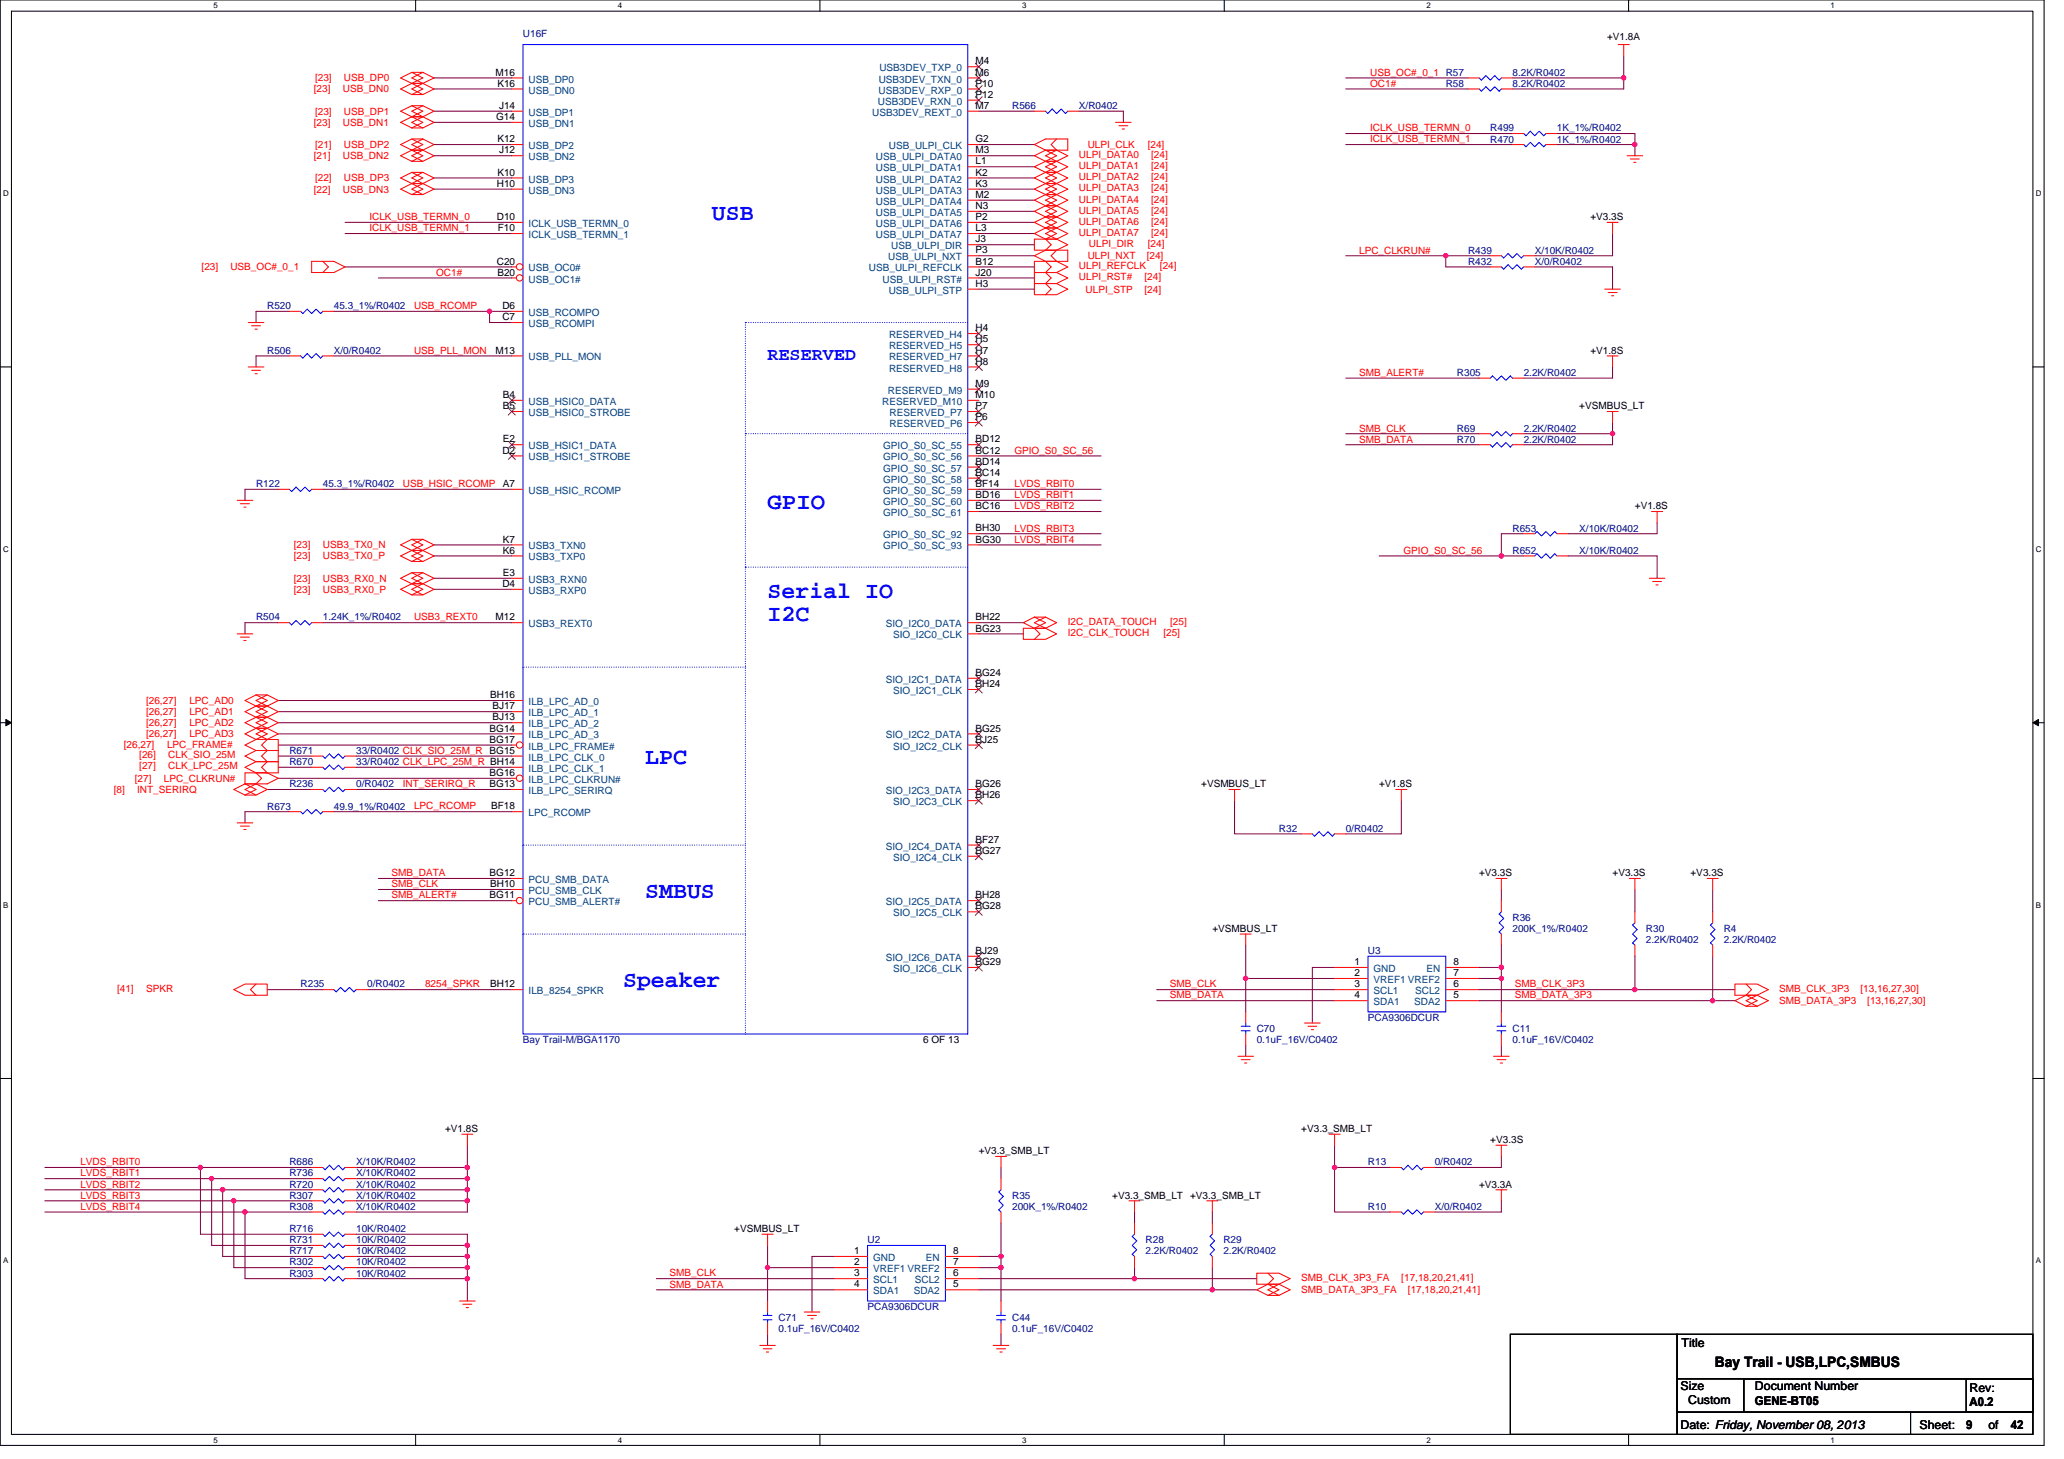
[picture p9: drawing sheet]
<svg xmlns="http://www.w3.org/2000/svg" width="297mm" height="210mm" viewBox="0 0 297 210" stroke-linecap="round" stroke-linejoin="round" font-family="sans-serif">
<path d="M0 0h294.2v208h-294.2zM1.6 1.6h291v204.8h-291z" fill="none" stroke="#000" stroke-width=".15"/>
<g fill="#fff">
<path d="M30.7 .2h.6v1.2h-.6z"/>
<path d="M30.7 206.6h.6v1.3h-.6z"/>
</g>
<path d="M59.8 0v1.6M59.8 206.4v1.6" fill="none" stroke="#000" stroke-width=".15"/>
<g fill="#fff">
<path d="M88.9 .2h.6v1.2h-.6z"/>
<path d="M88.9 206.6h.6v1.3h-.6z"/>
</g>
<path d="M118 0v1.6M118 206.4v1.6" fill="none" stroke="#000" stroke-width=".15"/>
<g fill="#fff">
<path d="M147.1 .2h.6v1.2h-.6z"/>
<path d="M147.1 206.6h.6v1.3h-.6z"/>
</g>
<path d="M176.2 0v1.6M176.2 206.4v1.6" fill="none" stroke="#000" stroke-width=".15"/>
<g fill="#fff">
<path d="M205.3 .2h.6v1.2h-.6z"/>
<path d="M205.3 206.6h.6v1.3h-.6z"/>
</g>
<path d="M234.4 0v1.6M234.4 206.4v1.6" fill="none" stroke="#000" stroke-width=".15"/>
<g fill="#fff">
<path d="M263.5 .2h.6v1.2h-.6z"/>
<path d="M263.5 206.6h.6v1.3h-.6z"/>
<path d="M.4 27.2h.8v1.3h-.8z"/>
<path d="M293 27.2h.8v1.3h-.8z"/>
<path d="M.4 78.4h.8v1.3h-.8z"/>
<path d="M293 78.4h.8v1.3h-.8z"/>
</g>
<path d="M0 52.8h1.6M292.6 52.8h1.6" fill="none" stroke="#000" stroke-width=".15"/>
<g fill="#fff">
<path d="M.4 129.6h.8v1.3h-.8z"/>
<path d="M293 129.6h.7v1.3h-.7z"/>
</g>
<path d="M0 104h1.6M292.6 104h1.6" fill="none" stroke="#000" stroke-width=".15"/>
<path d="M.8 103.5l.8 .5-.8 .5zM292.6 104l.8-.5v1z" fill="#000" stroke="#000" stroke-width=".14"/>
<g fill="#fff">
<path d="M.4 180.8h.8v1.3h-.8z"/>
<path d="M293 180.8h.7v1.3h-.7z"/>
</g>
<path d="M0 155.2h1.6M292.6 155.2h1.6M217.4 192h24v14.4h-24zM241.4 198.4h9.5v4.8h-9.5zM241.4 192h51.2v6.4h-51.2zM250.9 198.4h41.7v4.8h-41.7zM283 198.4h9.6v4.8h-9.6zM241.4 203.2h33.6v3.2h-33.6zM275 203.2h17.6v3.2h-17.6z" fill="none" stroke="#000" stroke-width=".15"/>
<g fill="none" stroke="#800040" stroke-width=".15">
<path d="M62.5 11.2h11.2M62.5 12.8h11.2M62.5 17.6h11.2M62.5 16h11.2M140.9 16h8M155.3 16h6.4v1.6M193.7 12.8h17.6M193.7 19.2h24M193.7 11.2h17.6M217.7 11.2h16M224.1 19.2h11.2v1.6M233.7 8v3.2"/>
<path d="M233.7 11.2v1.6h-16M49.7 38.4h24M49.7 32h24M49.7 33.6h24M62.5 27.2h11.2M62.5 25.6h11.2M62.5 22.4h11.2M62.5 20.8h11.2M140.9 20.8h8M140.9 22.4h8M140.9 24h8M140.9 25.6h8"/>
<path d="M140.9 27.2h8M140.9 28.8h8M140.9 30.4h8M140.9 32h8M140.9 33.6h8M140.9 35.2h8M140.9 36.8h8M140.9 38.4h8M193.7 20.8h24M193.7 36.8h14.4M208.1 36.8h6.4M208.1 36.8v1.6h6.4"/>
<path d="M220.9 38.4h11.2v3.2M224.1 20.8h11.2M232.1 33.6v3.2h-11.2M235.3 20.8v1.6M41.7 44.8h-4.9v1.6M41.7 51.2h-4.9v1.6M48 51.2h25.7M48 44.8h22.5M54.5 40h19.2M70.5 44.8h3.2M70.5 44.8v1.6h3.2M140.9 40h8"/>
<path d="M140.9 41.6h8M193.7 54.4h19.2M232.1 52.8v1.6h-12.8M40 70.4h-4.7v1.6M46.5 70.4h27.2M62.5 78.4h11.2M140.9 65.6h17.6M140.9 70.4h17.6M140.9 72h17.6M140.9 73.6h17.6M140.9 76.8h17.6M140.9 78.4h17.6"/>
<path d="M193.7 64h19.2M193.7 62.4h19.2M219.3 62.4h12.8M219.3 76.8h-3.2v3.2M232.1 62.4v1.6h-12.8M232.1 60.8v1.6M238.5 75.2v1.6h-12.8M40 89.6h-4.7v1.6M46.5 89.6h27.2M62.5 83.2h11.2M62.5 84.8h11.2M62.5 80h11.2"/>
<path d="M140.9 89.6h6.4M140.9 91.2h6.4M198.5 80h17.6M216.1 80h3.2M225.7 80h12.8v3.2M38.5 113.6h6.3M40 104h33.7M40 105.6h33.7M40 100.8h33.7M40 102.4h33.7M40 107.2h33.7M40 110.4h4.8"/>
<path d="M40 108.8h4.8M40 112h33.7M41.7 116.8h-6.4v1.6M48 116.8h25.7M51.3 113.6h22.4M51.3 108.8h22.4M51.3 110.4h22.4M177.7 115.2v4.8h9.6M201.7 115.2v4.8h-8M54.5 128h19.2M54.5 126.4h19.2M54.5 129.6h19.2"/>
<path d="M179.3 136v4.8M192.1 139.2h-3.2v8M212.9 139.2h3.2M216.1 139.2v1.6M216.1 128v1.6M216.1 136v3.2M235.3 128v3.2M235.3 137.6v4.8M246.5 128v3.2M246.5 137.6v6.4M38.5 142.4h8M52.8 142.4h20.9"/>
<path d="M166.5 144h25.6M166.5 142.4h25.6M179.3 140.8h12.8M179.3 140.8v4.8M179.3 150.4v1.6M212.9 142.4h22.4M212.9 144h33.6M212.9 140.8h3.2M216.1 140.8v4.8M216.1 150.4v1.6M235.3 142.4h14.4M246.5 144h3.2"/>
<path d="M6.5 171.2h25.5v9.6h12.8M6.5 174.4h28.8v9.6h9.5M6.5 172.8h27.2v9.6h11.1M6.5 168h22.3v9.6h16M6.5 169.6h24M28.8 168h16M30.5 169.6v9.6h14.3M30.5 169.6h14.3M32 171.2h12.8M33.7 172.8h11.1M35.3 174.4h9.5M51.3 168h16"/>
<path d="M51.3 169.6h16M51.3 171.2h16M51.3 172.8h16M51.3 177.6h16v1.6M51.3 179.2h16M67.3 172.8v1.6h-16M67.3 168v4.8M67.3 164.8v3.2M67.3 179.2v1.6M110.5 179.2v3.2M144.1 176v4.8M144.1 168v1.6"/>
<path d="M163.3 174.4v1.6M174.5 174.4v1.6M192.1 168v6.4h8M192.1 164.8v3.2M192.1 168h8M216.1 166.4v1.6h-9.6M216.1 172.8v1.6h-9.6M51.3 180.8h16M51.3 182.4h16M51.3 184h16M67.3 184v3.2M67.3 182.4v1.6"/>
<path d="M67.3 180.8v1.6M94.5 185.6h25.6M94.5 184h25.6M110.5 182.4v4.8M110.5 192v1.6M110.5 182.4h9.6M120.1 180.8h-3.2v8M140.9 180.8h3.2M140.9 182.4h3.2M140.9 185.6h33.6M140.9 184h22.4M144.1 180.8v1.6"/>
<path d="M144.1 182.4v4.8M144.1 192v1.6M163.3 184h17.6M163.3 182.4v1.6M174.5 185.6h6.4M174.5 182.4v3.2"/>
</g>
<g fill="#f0f" stroke="#f0f" stroke-width=".15">
<circle cx="70.4" cy="44.8" r=".31"/>
<circle cx="216.1" cy="80" r=".32"/>
<circle cx="233.7" cy="11.2" r=".32"/>
<circle cx="235.3" cy="20.8" r=".31"/>
<circle cx="208.1" cy="36.8" r=".31"/>
<circle cx="246.5" cy="144" r=".32"/>
<circle cx="235.3" cy="142.4" r=".31"/>
<circle cx="179.3" cy="140.8" r=".31"/>
<circle cx="216.1" cy="139.2" r=".32"/>
<circle cx="216.1" cy="140.8" r=".31"/>
<circle cx="232.1" cy="62.4" r=".31"/>
<circle cx="30.4" cy="169.6" r=".31"/>
<circle cx="32" cy="171.2" r=".32"/>
<circle cx="33.6" cy="172.8" r=".31"/>
<circle cx="67.2" cy="172.8" r=".31"/>
<circle cx="67.2" cy="169.6" r=".31"/>
<circle cx="67.2" cy="171.2" r=".32"/>
<circle cx="67.2" cy="168" r=".32"/>
<circle cx="35.2" cy="174.4" r=".31"/>
<circle cx="28.8" cy="168" r=".32"/>
<circle cx="67.2" cy="184" r=".32"/>
<circle cx="67.2" cy="182.4" r=".31"/>
<circle cx="67.2" cy="180.8" r=".31"/>
<circle cx="67.2" cy="179.2" r=".32"/>
<circle cx="174.5" cy="185.6" r=".31"/>
<circle cx="163.3" cy="184" r=".32"/>
<circle cx="110.5" cy="182.4" r=".31"/>
<circle cx="144.1" cy="182.4" r=".31"/>
<circle cx="192.1" cy="168" r=".32"/>
<circle cx="144.1" cy="180.8" r=".31"/>
</g>
<g fill="none" stroke="#f00" stroke-width=".15">
<path d="M59.3 12l1.6 .8-1.6 .8M59.3 10.4l1.6 .8-1.6 .8M59.3 16.8l1.6 .8-1.6 .8M59.3 15.2l1.6 .8-1.6 .8M60.9 12h-1.6l-1.6 .8 1.6 .8M60.9 12l1.6 .8-1.6 .8h-1.6M60.9 12l-1.6 .8 1.6 .8M60.9 10.4h-1.6l-1.6 .8 1.6 .8M60.9 10.4l1.6 .8-1.6 .8h-1.6M60.9 10.4l-1.6 .8 1.6 .8M60.9 16.8h-1.6l-1.6 .8 1.6 .8M60.9 16.8l1.6 .8-1.6 .8h-1.6"/>
<path d="M60.9 16.8l-1.6 .8 1.6 .8M60.9 15.2h-1.6l-1.6 .8 1.6 .8M60.9 15.2l1.6 .8-1.6 .8h-1.6M60.9 15.2l-1.6 .8 1.6 .8M148.9 16h1.6M153.7 16h1.6M160.5 17.6h2.3M161 18.1h1.3M161.5 18.6h.3M211.3 11.2h1.6M216.1 11.2h1.6M217.7 19.2h1.6"/>
<path d="M222.5 19.2h1.6M232.9 6.4h1.6M233.7 6.4v1.6M44.8 37.6h3.2l1.7 .8-1.7 .8h-3.2zM46.5 37.6l.8 .8-.8 .8M59.3 26.4l1.6 .8-1.6 .8M59.3 24.8l1.6 .8-1.6 .8M59.3 21.6l1.6 .8-1.6 .8M59.3 20l1.6 .8-1.6 .8M60.9 26.4h-1.6l-1.6 .8 1.6 .8M60.9 26.4l1.6 .8-1.6 .8h-1.6M60.9 26.4l-1.6 .8 1.6 .8"/>
<path d="M60.9 24.8h-1.6l-1.6 .8 1.6 .8M60.9 24.8l1.6 .8-1.6 .8h-1.6M60.9 24.8l-1.6 .8 1.6 .8M60.9 21.6h-1.6l-1.6 .8 1.6 .8M60.9 21.6l1.6 .8-1.6 .8h-1.6M60.9 21.6l-1.6 .8 1.6 .8M60.9 20h-1.6l-1.6 .8 1.6 .8M60.9 20l1.6 .8-1.6 .8h-1.6M60.9 20l-1.6 .8 1.6 .8M148.9 37.6h3.2l1.6 .8-1.6 .8h-3.2zM148.9 39.2h3.2l1.6 .8-1.6 .8h-3.2zM148.9 34.4h3.2l1.6 .8-1.6 .8h-3.2z"/>
<path d="M148.9 20.8l1.6-.8h3.2v1.6h-3.2zM150.5 36h3.2v1.6h-3.2M150.5 37.6l.8 .8-.8 .8 .8 .8-.8 .8 .8 .8-.8 .8M150.5 21.6h1.6l1.6 .8-1.6 .8M150.5 21.6l-1.6 .8 1.6 .8h1.6M150.5 21.6l1.6 .8-1.6 .8M150.5 23.2h1.6l1.6 .8-1.6 .8M150.5 23.2l-1.6 .8 1.6 .8h1.6M150.5 23.2l1.6 .8-1.6 .8M150.5 24.8h1.6l1.6 .8-1.6 .8M150.5 24.8l-1.6 .8 1.6 .8h1.6M150.5 24.8l1.6 .8-1.6 .8"/>
<path d="M150.5 26.4h1.6l1.6 .8-1.6 .8M150.5 26.4l-1.6 .8 1.6 .8h1.6M150.5 26.4l1.6 .8-1.6 .8M150.5 28h1.6l1.6 .8-1.6 .8M150.5 28l-1.6 .8 1.6 .8h1.6M150.5 28l1.6 .8-1.6 .8M150.5 29.6h1.6l1.6 .8-1.6 .8M150.5 29.6l-1.6 .8 1.6 .8h1.6M150.5 29.6l1.6 .8-1.6 .8M150.5 31.2h1.6l1.6 .8-1.6 .8M150.5 31.2l-1.6 .8 1.6 .8h1.6M150.5 31.2l1.6 .8-1.6 .8"/>
<path d="M150.5 32.8h1.6l1.6 .8-1.6 .8M150.5 32.8l-1.6 .8 1.6 .8h1.6M150.5 32.8l1.6 .8-1.6 .8 .8 .8-.8 .8M150.5 36l-1.6 .8 1.6 .8M152.1 20l-.8 .8 .8 .8-1.6 .8 1.6 .8M152.1 23.2l-1.6 .8 1.6 .8M152.1 24.8l-1.6 .8 1.6 .8M152.1 26.4l-1.6 .8 1.6 .8M152.1 28l-1.6 .8 1.6 .8M152.1 29.6l-1.6 .8 1.6 .8M152.1 31.2l-1.6 .8 1.6 .8M152.1 32.8l-1.6 .8 1.6 .8"/>
<path d="M152.1 36l-.8 .8 .8 .8M214.5 38.4h1.6M214.5 36.8h1.6M217.7 20.8h1.6M219.3 38.4h1.6M219.3 36.8h1.6M222.5 20.8h1.6M231.3 32h1.6M232.1 32v1.6M234.2 22.4h2.2M234.6 22.9h1.3M235.1 23.4h.3"/>
<path d="M35.7 46.4h2.3M35.7 52.8h2.3M36.2 46.9h1.3M36.2 53.3h1.3M36.7 47.4h.3M36.7 53.8h.3M41.7 44.8h1.6M41.7 51.2h1.6M46.5 44.8h1.5M46.5 51.2h1.5M148.9 40.8h3.2l1.6 .8-1.6 .8h-3.2zM212.9 54.4h1.6"/>
<path d="M217.7 54.4h1.6M230.9 41.6h2.3M231.3 51.2h1.6M231.3 59.2h1.6M231.4 42.1h1.3M231.9 42.6h.3M232.1 51.2v1.6M232.1 59.2v1.6M34.1 72h2.3M34.6 72.5h1.3M35.1 73h.3M40 70.4h1.7"/>
<path d="M44.8 70.4h1.7M59.3 77.6l1.6 .8-1.6 .8M59.3 79.2l1.6 .8-1.6 .8M60.9 77.6h-1.6l-1.6 .8 1.6 .8M60.9 77.6l1.6 .8-1.6 .8h-1.6M60.9 77.6l-1.6 .8 1.6 .8M60.9 79.2h-1.6l-1.6 .8 1.6 .8M60.9 79.2l1.6 .8-1.6 .8h-1.6M60.9 79.2l-1.6 .8 1.6 .8M212.9 62.4h1.6M212.9 64h1.6M217.7 62.4h1.6"/>
<path d="M217.7 64h1.6M237.7 73.6h1.6M238.5 73.6v1.6M34.1 91.2h2.3M34.6 91.7h1.3M35.1 92.2h.3M40 89.6h1.7M44.8 89.6h1.7M59.3 82.4l1.6 .8-1.6 .8M59.3 84l1.6 .8-1.6 .8M60.9 82.4h-1.6l-1.6 .8 1.6 .8M60.9 82.4l1.6 .8-1.6 .8h-1.6"/>
<path d="M60.9 82.4l-1.6 .8 1.6 .8M60.9 84h-1.6l-1.6 .8 1.6 .8M60.9 84l1.6 .8-1.6 .8h-1.6M60.9 84l-1.6 .8 1.6 .8M147.3 90.4h3.2l1.6 .8-1.6 .8h-3.2zM148.9 88.8l1.6 .8-1.6 .8 .8 .8-.8 .8M148.9 88.8l-1.6 .8 1.6 .8h1.6M148.9 88.8h1.6l1.6 .8-1.6 .8M150.5 88.8l-1.6 .8 1.6 .8M219.3 80h1.6M224.1 80h1.6M237.4 83.2h2.2"/>
<path d="M237.8 83.7h1.3M238.3 84.2h.3M34.1 118.4h2.3M34.6 118.9h1.3M35.1 119.4h.3M35.3 112.8l1.5 .8-1.5 .8M35.3 107.2l1.5-.8h3.2v1.6h-3.2zM35.3 108.8l1.5-.8h3.2v1.6h-3.2zM35.3 110.4l1.5-.8h3.2v1.6h-3.2zM36.8 112.8l1.7 .8-1.7 .8h-1.5M36.8 112.8l-1.5 .8 1.5 .8M36.8 111.2l.9 .8-.9 .8"/>
<path d="M36.8 112.8h-1.5l-1.6 .8 1.6 .8M36.8 101.6l-1.5 .8 1.5 .8h1.7M36.8 101.6h1.7l1.5 .8-1.5 .8M36.8 101.6l1.7 .8-1.7 .8M36.8 100l-1.5 .8 1.5 .8h1.7M36.8 100h1.7l1.5 .8-1.5 .8M36.8 100l1.7 .8-1.7 .8M36.8 104.8l-1.5 .8 1.5 .8h1.7M36.8 104.8h1.7l1.5 .8-1.5 .8M36.8 104.8l1.7 .8-1.7 .8M36.8 103.2l-1.5 .8 1.5 .8h1.7M36.8 103.2h1.7l1.5 .8-1.5 .8"/>
<path d="M36.8 103.2l1.7 .8-1.7 .8M38.5 111.2l1.5 .8-1.5 .8h-3.2M38.5 106.4l-.8 .8 .8 .8-.8 .8 .8 .8-.8 .8 .8 .8M38.5 111.2h-3.2v1.6M38.5 101.6l-1.7 .8 1.7 .8M38.5 100l-1.7 .8 1.7 .8M38.5 104.8l-1.7 .8 1.7 .8M38.5 103.2l-1.7 .8 1.7 .8M41.7 116.8h1.6M44.8 108.8h1.7M44.8 110.4h1.7M44.8 113.6h1.7"/>
<path d="M46.5 116.8h1.5M49.7 108.8h1.6M49.7 110.4h1.6M49.7 113.6h1.6M176.9 113.6h1.6M177.7 113.6v1.6M200.9 113.6h1.6M201.7 113.6v1.6M139.3 129.6h1.6M139.3 131.2h1.6M178.5 134.4h1.6M179.3 134.4v1.6"/>
<path d="M187.3 120h1.6M192.1 120h1.6M192.1 139.2h4.8M208.1 139.2h4.8M215.3 126.4h1.6M216.1 126.4v1.6M216.1 134.4v1.6M216.1 129.6v1.6M234.5 126.4h1.6M235.3 126.4v1.6M235.3 136v1.6M235.3 131.2v1.6"/>
<path d="M245.7 126.4h1.6M246.5 126.4v1.6M33.7 142.4l1.6-.8h3.2v1.6h-3.2zM36.8 141.6l-.8 .8 .8 .8M46.5 142.4h1.5M51.3 142.4h1.5M178.2 152h2.2M178.6 152.5h1.3M179.1 153h.3M179.3 148.8v1.6M179.3 145.6v1.6M187.7 147.2h2.3"/>
<path d="M188.2 147.7h1.3M188.7 148.2h.3M192.1 140.8h4.8M192.1 142.4h4.8M192.1 144h4.8M208.1 144h4.8M208.1 142.4h4.8M208.1 140.8h4.8M214.9 152h2.3M215.4 152.5h1.3M215.9 153h.3M216.1 148.8v1.6"/>
<path d="M216.1 145.6v1.6M249.7 141.6h3.2l1.6 .8-1.6 .8h-3.2zM251.3 141.6l.8 .8-.8 .8M251.3 143.2h1.6l1.6 .8-1.6 .8M251.3 143.2l-1.6 .8 1.6 .8h1.6M251.3 143.2l1.6 .8-1.6 .8M252.9 143.2l-1.6 .8 1.6 .8M44.8 177.6h1.7M44.8 174.4h1.7M44.8 179.2h1.7M44.8 168h1.7M44.8 169.6h1.7"/>
<path d="M44.8 171.2h1.7M49.7 177.6h1.6M49.7 174.4h1.6M49.7 179.2h1.6M49.7 168h1.6M49.7 169.6h1.6M49.7 171.2h1.6M66.5 163.2h1.5M67.3 163.2v1.6M109.7 177.6h1.6M110.5 177.6v1.6M143.3 166.4h1.6"/>
<path d="M144.1 166.4v1.6M144.1 174.4v1.6M144.1 169.6v1.6M162.5 172.8h1.6M163.3 172.8v1.6M163.3 176v1.6M173.7 172.8h1.6M174.5 176v1.6M174.5 172.8v1.6M191.3 163.2h1.6M192.1 163.2v1.6M200.1 168h1.6"/>
<path d="M200.1 174.4h1.6M204.9 168h1.6M204.9 174.4h1.6M215.3 164.8h1.6M215.3 171.2h1.6M216.1 164.8v1.6M216.1 171.2v1.6M44.8 184h1.7M44.8 180.8h1.7M49.7 184h1.6M49.7 180.8h1.6M66.1 187.2h2.3"/>
<path d="M66.6 187.7h1.3M67.1 188.2h.3M109.3 193.6h2.3M109.8 194.1h1.3M110.3 194.6h.3M110.5 190.4v1.6M110.5 187.2v1.6M115.7 188.8h2.3M116.2 189.3h1.3M116.7 189.8h.3M120.1 180.8h4.8M120.1 182.4h4.8"/>
<path d="M120.1 184h4.8M120.1 185.6h4.8M136.1 185.6h4.8M136.1 184h4.8M136.1 182.4h4.8M136.1 180.8h4.8M142.9 193.6h2.3M143.4 194.1h1.3M143.9 194.6h.3M144.1 190.4v1.6M144.1 187.2v1.6M163.3 180.8v1.6"/>
<path d="M174.5 180.8v1.6M180.9 183.2h3.2l1.6 .8-1.6 .8h-3.2zM182.5 183.2l.8 .8-.8 .8M182.5 184.8h1.6l1.6 .8-1.6 .8M182.5 184.8l-1.6 .8 1.6 .8h1.6M182.5 184.8l1.6 .8-1.6 .8M184.1 184.8l-1.6 .8 1.6 .8"/>
</g>
<g fill="none" stroke="#00f" stroke-width=".15">
<path d="M75.3 6.4h64v142.4h-64zM150.5 16l.3 .3 .6-.6 .7 .6 .6-.6 .6 .6 .4-.3M216.1 11.2l-.4 .3-.6-.6-.6 .6-.7-.6-.6 .6-.3-.3M222.5 19.2l-.3 .3-.7-.6-.6 .6-.7-.6-.6 .6-.3-.3M219.3 38.4l-.4 .3-.6-.6-.6 .6-.7-.6-.6 .6-.3-.3M219.3 36.8l-.4 .3-.6-.6-.6 .6-.7-.6-.6 .6-.3-.3M222.5 20.8l-.3 .3-.7-.6-.6 .6-.7-.6-.6 .6-.3-.3M43.3 51.2l.3 .3 .6-.6 .6 .6 .7-.6 .6 .6 .4-.3M46.5 44.8l-.4 .3-.6-.6-.7 .6-.6-.6-.6 .6-.3-.3M217.7 54.4l-.3-.3-.7 .6-.6-.6-.7 .6-.6-.6-.3 .3M41.7 70.4l.3 .3 .6-.6 .7 .6 .6-.6 .6 .6 .3-.3M214.5 62.4l.3 .3 .6-.6 .7 .6 .6-.6 .7 .6 .3-.3"/>
<path d="M217.7 64l-.3 .3-.7-.6-.6 .6-.7-.6-.6 .6-.3-.3M41.7 89.6l.3 .3 .6-.6 .7 .6 .6-.6 .6 .6 .3-.3M220.9 80l.3-.3 .6 .6 .7-.6 .6 .6 .6-.6 .4 .3M43.3 116.8l.3 .3 .6-.6 .6 .6 .7-.6 .6 .6 .4-.3M46.5 108.8l.3 .3 .6-.6 .6 .6 .7-.6 .6 .6 .4-.3M46.5 110.4l.3 .3 .6-.6 .6 .6 .7-.6 .6 .6 .4-.3M46.5 113.6l.3 .3 .6-.6 .6 .6 .7-.6 .6 .6 .4-.3M188.9 120l.3 .4 .6-.7 .7 .7 .6-.7 .6 .7 .4-.4M196.9 137.6h11.2v8h-11.2zM216.1 131.2l-.4 .4 .7 .6-.7 .6 .7 .7-.7 .6 .4 .3M235.3 132.8l-.4 .3 .7 .7-.7 .6 .7 .7-.7 .6 .4 .3M48 142.4l.4 .3 .6-.6 .7 .6 .6-.6 .6 .6 .4-.3"/>
<path d="M178.6 147.7h1.3M178.6 148.4h1.3M179.3 147.2v.5M179.3 148.4v.4M215.4 147.7h1.3M215.4 148.4h1.3M216.1 147.2v.5M216.1 148.4v.4M46.5 177.6l.3 .3 .6-.6 .6 .6 .7-.6 .6 .6 .4-.3M46.5 174.4l.3 .4 .6-.7 .6 .7 .7-.7 .6 .7 .4-.4M46.5 179.2l.3 .4 .6-.7 .6 .7 .7-.7 .6 .7 .4-.4M46.5 168l.3 .4 .6-.7 .6 .7 .7-.7 .6 .7 .4-.4"/>
<path d="M46.5 169.6l.3 .3 .6-.6 .6 .6 .7-.6 .6 .6 .4-.3M46.5 171.2l.3 .4 .6-.7 .6 .7 .7-.7 .6 .7 .4-.4M124.9 179.2h11.2v8h-11.2zM144.1 171.2l-.4 .4 .7 .6-.7 .6 .7 .7-.7 .6 .4 .3M163.3 177.6l-.4 .3 .7 .7-.7 .6 .7 .7-.7 .6 .4 .3M174.5 177.6l-.3 .3 .6 .7-.6 .6 .6 .7-.6 .6 .3 .3M201.7 168l.3 .4 .6-.7 .7 .7 .6-.7 .7 .7 .3-.4M201.7 174.4l.3 .4 .6-.7 .7 .7 .6-.7 .7 .7 .3-.4M49.7 184l-.4 .4-.6-.7-.7 .7-.6-.7-.6 .7-.3-.4M49.7 180.8l-.4 .3-.6-.6-.7 .6-.6-.6-.6 .6-.3-.3M109.8 189.3h1.3M109.8 189.9h1.3"/>
<path d="M110.5 188.8v.5M110.5 189.9v.5M143.4 189.3h1.3M143.4 189.9h1.3M144.1 188.8v.5M144.1 189.9v.5"/>
</g>
<g fill="none" stroke="#00f" stroke-width=".15" stroke-dasharray="0 .3">
<path d="M107.3 46.4v102.4M107.3 46.4h.1M139.3 46.4h-32M107.3 62.4h.1M139.3 62.4h-32M75.3 96h.1M107.3 96h-32M107.3 81.6h.1M139.3 81.6h-32M75.3 121.6h.1M75.3 134.4h.1M107.3 121.6h-32"/>
<path d="M107.3 134.4h-32M107.3 148.8h.1"/>
</g>
<path d="M140.4 129.1l1 1M140.4 130.7l1 1M141.3 129.1l-.9 1M141.3 130.7l-.9 1" fill="none" stroke="#804000" stroke-width=".14"/>
<circle cx="74.8" cy="129.6" r=".46" fill="#fff" stroke="#f00" stroke-width=".15"/>
<path d="M73.7 113.6h1.6M73.7 108.8h1.6M73.7 105.6h1.6M73.7 102.4h1.6M73.7 128h1.6M73.7 126.4h1.6M73.7 129.6h.6" fill="none" stroke="#f00" stroke-width=".15"/>
<circle cx="74.8" cy="112" r=".46" fill="#fff" stroke="#f00" stroke-width=".15"/>
<path d="M73.7 110.4h1.6M73.7 112h.6" fill="none" stroke="#f00" stroke-width=".15"/>
<circle cx="74.8" cy="107.2" r=".46" fill="#fff" stroke="#f00" stroke-width=".15"/>
<path d="M73.7 59.2h1.6M73.7 57.6h1.6M73.7 44.8h1.6M73.7 46.4h1.6M73.7 70.4h1.6M73.7 65.6h1.6M73.7 64h1.6M139.3 91.2h1.6M139.3 89.6h1.6M73.7 104h1.6M73.7 100.8h1.6M73.7 107.2h.6" fill="none" stroke="#f00" stroke-width=".15"/>
<path d="M73.2 58.7l1 1M73.2 57.1l1 1M74.1 58.7l-1 1M74.1 57.1l-1 1M73.2 65.1l1 1M73.2 63.5l1 1M74.1 65.1l-1 1M74.1 63.5l-1 1" fill="none" stroke="#804000" stroke-width=".14"/>
<circle cx="74.8" cy="38.4" r=".46" fill="#fff" stroke="#f00" stroke-width=".15"/>
<path d="M73.7 38.4h.6" fill="none" stroke="#f00" stroke-width=".15"/>
<circle cx="74.8" cy="40" r=".46" fill="#fff" stroke="#f00" stroke-width=".15"/>
<g fill="none" stroke="#f00" stroke-width=".15">
<path d="M73.7 12.8h1.6M73.7 17.6h1.6M73.7 11.2h1.6M73.7 16h1.6M139.3 9.6h1.6M139.3 11.2h1.6M139.3 16h1.6M139.3 12.8h1.6M139.3 14.4h1.6M211.3 12.8h1.6M216.1 12.8h1.6M73.7 33.6h1.6"/>
<path d="M73.7 22.4h1.6M73.7 27.2h1.6M73.7 20.8h1.6M73.7 25.6h1.6M73.7 32h1.6M139.3 20.8h1.6M139.3 22.4h1.6M139.3 24h1.6M139.3 25.6h1.6M139.3 27.2h1.6M139.3 28.8h1.6M139.3 30.4h1.6"/>
<path d="M139.3 32h1.6M139.3 35.2h1.6M139.3 36.8h1.6M139.3 38.4h1.6M139.3 33.6h1.6M73.7 51.2h1.6M73.7 40h.6M139.3 56h1.6M139.3 57.6h1.6M139.3 51.2h1.6M139.3 52.8h1.6M139.3 41.6h1.6"/>
<path d="M139.3 59.2h1.6M139.3 49.6h1.6M139.3 48h1.6M139.3 40h1.6M73.7 78.4h1.6M139.3 64h1.6M139.3 65.6h1.6M139.3 67.2h1.6M139.3 68.8h1.6M139.3 70.4h1.6M139.3 72h1.6M139.3 73.6h1.6"/>
<path d="M139.3 76.8h1.6M139.3 78.4h1.6M139.3 60.8h1.6M219.3 76.8h1.6M224.1 76.8h1.6M73.7 89.6h1.6M73.7 83.2h1.6M73.7 84.8h1.6M73.7 80h1.6M139.3 99.2h1.6M139.3 97.6h1.6M73.7 116.8h1.6"/>
<path d="M139.3 105.6h1.6M139.3 107.2h1.6M139.3 115.2h1.6M139.3 113.6h1.6M139.3 139.2h1.6M139.3 137.6h1.6M139.3 123.2h1.6M139.3 121.6h1.6M246.5 136v1.6M246.5 131.2v1.6M73.7 142.4h1.6M44.8 172.8h1.7"/>
<path d="M49.7 172.8h1.6M44.8 182.4h1.7M49.7 182.4h1.6"/>
</g>
<g fill="none" stroke="#804000" stroke-width=".14">
<path d="M140.4 9.1l1 1M140.4 10.7l1 1M140.4 12.3l1 1M140.4 13.9l1 1M141.3 9.1l-.9 1M141.3 10.7l-.9 1M141.3 12.3l-.9 1M141.3 13.9l-.9 1M140.4 55.5l1 1M140.4 50.7l1 1M140.4 52.3l1 1M140.4 58.7l1 1"/>
<path d="M140.4 49.1l1 1M140.4 47.5l1 1M141.3 55.5l-.9 1M141.3 50.7l-.9 1M141.3 52.3l-.9 1M141.3 58.7l-.9 1M141.3 49.1l-.9 1M141.3 47.5l-.9 1M140.4 63.5l1 1M140.4 66.7l1 1M140.4 68.3l1 1M140.4 60.3l1 1"/>
<path d="M141.3 63.5l-.9 1M141.3 66.7l-.9 1M141.3 68.3l-.9 1M141.3 60.3l-.9 1M140.4 98.7l1 1M140.4 97.1l1 1M141.3 98.7l-.9 1M141.3 97.1l-.9 1M140.4 105.1l1 1M140.4 106.7l1 1M140.4 114.7l1 1M140.4 113.1l1 1"/>
<path d="M141.3 105.1l-.9 1M141.3 106.7l-.9 1M141.3 114.7l-.9 1M141.3 113.1l-.9 1M140.4 138.7l1 1M140.4 137.1l1 1M140.4 122.7l1 1M140.4 121.1l1 1M141.3 138.7l-.9 1M141.3 137.1l-.9 1M141.3 122.7l-.9 1M141.3 121.1l-.9 1"/>
</g>
<path d="M216.1 12.8l-.4 .3-.6-.6-.6 .6-.7-.6-.6 .6-.3-.3M220.9 76.8l.3-.3 .6 .6 .7-.6 .6 .6 .6-.6 .4 .3M246.5 132.8l-.3 .3 .6 .7-.6 .6 .6 .7-.6 .6 .3 .3M46.5 172.8l.3 .3 .6-.6 .6 .6 .7-.6 .6 .6 .4-.3M49.7 182.4l-.4 .4-.6-.7-.7 .7-.6-.7-.6 .7-.3-.4" fill="none" stroke="#00f" stroke-width=".15"/>
<g fill="#f0f" stroke="#f0f" stroke-width=".15">
<circle cx="70.4" cy="44.8" r=".31"/>
<circle cx="216.1" cy="80" r=".32"/>
<circle cx="233.7" cy="11.2" r=".32"/>
<circle cx="235.3" cy="20.8" r=".31"/>
<circle cx="208.1" cy="36.8" r=".31"/>
<circle cx="246.5" cy="144" r=".32"/>
<circle cx="235.3" cy="142.4" r=".31"/>
<circle cx="179.3" cy="140.8" r=".31"/>
<circle cx="216.1" cy="139.2" r=".32"/>
<circle cx="216.1" cy="140.8" r=".31"/>
<circle cx="232.1" cy="62.4" r=".31"/>
<circle cx="30.4" cy="169.6" r=".31"/>
<circle cx="32" cy="171.2" r=".32"/>
<circle cx="33.6" cy="172.8" r=".31"/>
<circle cx="67.2" cy="172.8" r=".31"/>
<circle cx="67.2" cy="169.6" r=".31"/>
<circle cx="67.2" cy="171.2" r=".32"/>
<circle cx="67.2" cy="168" r=".32"/>
<circle cx="35.2" cy="174.4" r=".31"/>
<circle cx="28.8" cy="168" r=".32"/>
<circle cx="67.2" cy="184" r=".32"/>
<circle cx="67.2" cy="182.4" r=".31"/>
<circle cx="67.2" cy="180.8" r=".31"/>
<circle cx="67.2" cy="179.2" r=".32"/>
<circle cx="174.5" cy="185.6" r=".31"/>
<circle cx="163.3" cy="184" r=".32"/>
<circle cx="110.5" cy="182.4" r=".31"/>
<circle cx="144.1" cy="182.4" r=".31"/>
<circle cx="192.1" cy="168" r=".32"/>
<circle cx="144.1" cy="180.8" r=".31"/>
</g>
<g font-size="3.3" fill="#00f">
<text x="102.5" y="31.6">USB</text>
<text x="110.5" y="73.2">GPIO</text>
<text x="110.5" y="86">Serial IO</text>
<text x="110.5" y="89.4">I2C</text>
<text x="92.9" y="110">LPC</text>
<text x="92.9" y="129.2">SMBUS</text>
<text x="89.7" y="142">Speaker</text>
</g>
<text font-size="2.5" fill="#00f" x="110.5" y="51.8">RESERVED</text>
<text font-size="2.1" x="246.8" y="196.7">Bay Trail - USB,LPC,SMBUS</text>
<g font-size="1.8">
<text x="242" y="193.9">Title</text>
<text x="241.8" y="200">Size</text>
<text x="242.9" y="202.1">Custom</text>
<text x="252.6" y="200">Document Number</text>
<text x="252.6" y="202.1">GENE-BT05</text>
<text x="283.4" y="200.3">Rev:</text>
<text x="283.4" y="202.3">A0.2</text>
<text x="241.8" y="205.6">Date: Friday, November 08, 2013</text>
<text x="276.2" y="205.6">Sheet:</text>
<text x="283" y="205.7">9</text>
<text x="286.2" y="205.6">of</text>
<text x="289.4" y="205.7">42</text>
</g>
<g font-size="1.4" fill="#000080">
<text x="75.3" y="5.3">U16F</text>
<text x="217.7" y="10.9">8.2K/R0402</text>
<text x="145.7" y="15.7">R566</text>
<text x="155.3" y="15.7">X/R0402</text>
<text x="208.1" y="12.5">R58</text>
<text x="217.7" y="12.5">8.2K/R0402</text>
<text x="214.5" y="18.9">R499</text>
<text x="214.5" y="20.5">R470</text>
<text x="224.1" y="18.9">1K_1%/R0402</text>
<text x="224.1" y="20.5">1K_1%/R0402</text>
<text x="211.3" y="38.1">R432</text>
<text x="211.3" y="36.5">R439</text>
<text x="220.9" y="38.1">X/0/R0402</text>
<text x="220.9" y="36.5">X/10K/R0402</text>
<text x="38.5" y="44.5">R520</text>
<text x="48" y="44.5">45.3_1%/R0402</text>
<text x="38.5" y="50.9">R506</text>
<text x="48" y="50.9">X/0/R0402</text>
<text x="209.7" y="54.1">R305</text>
<text x="219.3" y="54.1">2.2K/R0402</text>
<text x="209.7" y="62.1">R69</text>
<text x="209.7" y="63.7">R70</text>
<text x="219.3" y="62.1">2.2K/R0402</text>
<text x="219.3" y="63.7">2.2K/R0402</text>
<text x="36.8" y="70.1">R122</text>
<text x="46.5" y="70.1">45.3_1%/R0402</text>
<text x="217.7" y="76.5">R653</text>
<text x="227.3" y="76.5">X/10K/R0402</text>
<text x="217.7" y="79.7">R652</text>
<text x="227.3" y="79.7">X/10K/R0402</text>
<text x="36.8" y="89.3">R504</text>
<text x="46.5" y="89.3">1.24K_1%/R0402</text>
<text x="41.7" y="108.5">R671</text>
<text x="41.7" y="110.1">R670</text>
<text x="41.7" y="113.3">R236</text>
<text x="51.3" y="108.5">33/R0402 CLK_SIO_25M_R BG15</text>
<text x="51.3" y="110.1">33/R0402 CLK_LPC_25M_R BH14</text>
<text x="51.3" y="113.3">0/R0402</text>
<text x="38.5" y="116.5">R673</text>
<text x="48" y="116.5">49.9_1%/R0402</text>
<text x="184.1" y="119.7">R32</text>
<text x="193.7" y="119.7">0/R0402</text>
<text x="196.9" y="137.3">U3</text>
<text x="217.7" y="132.5">R36</text>
<text x="217.7" y="134.1">200K_1%/R0402</text>
<text x="236.9" y="134.1">R30</text>
<text x="236.9" y="135.7">2.2K/R0402</text>
<text x="248.1" y="134.1">R4</text>
<text x="248.1" y="135.7">2.2K/R0402</text>
<text x="43.3" y="142.1">R235</text>
<text x="52.8" y="142.1">0/R0402</text>
<text x="180.9" y="148.5">C70</text>
<text x="196.9" y="146.9">PCA9306DCUR</text>
<text x="217.7" y="148.5">C11</text>
<text x="75.3" y="150.1">Bay Trail-M/BGA1170</text>
<text x="180.9" y="150.1">0.1uF_16V/C0402</text>
<text x="217.7" y="150.1">0.1uF_16V/C0402</text>
<text x="41.7" y="167.7">R686</text>
<text x="51.3" y="167.7">X/10K/R0402</text>
<text x="196.9" y="167.7">R13</text>
<text x="206.5" y="167.7">0/R0402</text>
<text x="41.7" y="169.3">R736</text>
<text x="41.7" y="170.9">R720</text>
<text x="41.7" y="172.5">R307</text>
<text x="51.3" y="169.3">X/10K/R0402</text>
<text x="51.3" y="170.9">X/10K/R0402</text>
<text x="51.3" y="172.5">X/10K/R0402</text>
<text x="145.7" y="172.5">R35</text>
<text x="41.7" y="177.3">R716</text>
<text x="41.7" y="174.1">R308</text>
<text x="41.7" y="178.9">R731</text>
<text x="51.3" y="177.3">10K/R0402</text>
<text x="51.3" y="174.1">X/10K/R0402</text>
<text x="51.3" y="178.9">10K/R0402</text>
<text x="124.9" y="178.9">U2</text>
<text x="145.7" y="174.1">200K_1%/R0402</text>
<text x="164.9" y="178.9">R28</text>
<text x="176.1" y="178.9">R29</text>
<text x="196.9" y="174.1">R10</text>
<text x="206.5" y="174.1">X/0/R0402</text>
<text x="41.7" y="183.7">R303</text>
<text x="41.7" y="180.5">R717</text>
<text x="41.7" y="182.1">R302</text>
<text x="51.3" y="183.7">10K/R0402</text>
<text x="51.3" y="180.5">10K/R0402</text>
<text x="51.3" y="182.1">10K/R0402</text>
<text x="164.9" y="180.5">2.2K/R0402</text>
<text x="176.1" y="180.5">2.2K/R0402</text>
<text x="112.1" y="190.1">C71</text>
<text x="112.1" y="191.7">0.1uF_16V/C0402</text>
<text x="124.9" y="188.5">PCA9306DCUR</text>
<text x="145.7" y="190.1">C44</text>
<text x="145.7" y="191.7">0.1uF_16V/C0402</text>
</g>
<g font-size="1.4">
<text x="231.3" y="5.8">+V1.8A</text>
<text x="71.3" y="10.9">M16</text>
<text x="140.4" y="10.9">M6</text>
<text x="140.4" y="9.3">M4</text>
<text x="71.4" y="17.3">G14</text>
<text x="71.6" y="12.5">K16</text>
<text x="71.8" y="15.7">J14</text>
<text x="140.4" y="14.1">P12</text>
<text x="140.4" y="15.7">M7</text>
<text x="140.4" y="12.5">P10</text>
<text x="71.6" y="20.5">K12</text>
<text x="71.8" y="22.1">J12</text>
<text x="140.4" y="20.5">G2</text>
<text x="140.4" y="22.1">M3</text>
<text x="140.4" y="23.7">L1</text>
<text x="71.5" y="26.9">H10</text>
<text x="71.6" y="25.3">K10</text>
<text x="140.4" y="25.3">K2</text>
<text x="140.4" y="26.9">K3</text>
<text x="140.4" y="28.5">M2</text>
<text x="71.5" y="31.7">D10</text>
<text x="71.6" y="33.3">F10</text>
<text x="140.4" y="34.9">J3</text>
<text x="140.4" y="30.1">N3</text>
<text x="140.4" y="31.7">P2</text>
<text x="140.4" y="33.3">L3</text>
<text x="228.9" y="31.7">+V3.3S</text>
<text x="71.5" y="38.1">C20</text>
<text x="71.6" y="39.7">B20</text>
<text x="140.4" y="41.3">H3</text>
<text x="140.4" y="39.7">J20</text>
<text x="140.4" y="36.5">P3</text>
<text x="140.4" y="38.1">B12</text>
<text x="72.3" y="44.5">D6</text>
<text x="72.3" y="46.1">C7</text>
<text x="140.4" y="47.7">H4</text>
<text x="71.3" y="50.9">M13</text>
<text x="140.4" y="50.9">H7</text>
<text x="140.4" y="52.5">H8</text>
<text x="140.4" y="49.3">H5</text>
<text x="228.9" y="50.9">+V1.8S</text>
<text x="72.4" y="58.9">B5</text>
<text x="72.4" y="57.3">B4</text>
<text x="140.4" y="55.7">M9</text>
<text x="140.4" y="57.3">M10</text>
<text x="140.4" y="58.9">P7</text>
<text x="227.3" y="58.9">+VSMBUS_LT</text>
<text x="72.3" y="65.3">D2</text>
<text x="72.4" y="63.7">E2</text>
<text x="140.4" y="63.7">BD12</text>
<text x="140.4" y="65.3">BC12</text>
<text x="140.4" y="60.5">P6</text>
<text x="72.4" y="70.1">A7</text>
<text x="140.4" y="66.9">BD14</text>
<text x="140.4" y="68.5">BC14</text>
<text x="140.4" y="70.1">BF14</text>
<text x="140.4" y="71.7">BD16</text>
<text x="140.4" y="73.3">BC16</text>
<text x="140.4" y="76.5">BH30</text>
<text x="235.3" y="73.3">+V1.8S</text>
<text x="72.4" y="82.9">E3</text>
<text x="72.4" y="78.1">K7</text>
<text x="72.4" y="79.7">K6</text>
<text x="140.4" y="78.1">BG30</text>
<text x="71.3" y="89.3">M12</text>
<text x="72.3" y="84.5">D4</text>
<text x="140.4" y="89.3">BH22</text>
<text x="140.4" y="90.9">BG23</text>
<text x="70.5" y="100.5">BH16</text>
<text x="140.4" y="97.3">BG24</text>
<text x="140.4" y="98.9">BH24</text>
<text x="70.5" y="105.3">BG14</text>
<text x="70.5" y="106.9">BG17</text>
<text x="70.9" y="102.1">BJ17</text>
<text x="70.9" y="103.7">BJ13</text>
<text x="140.4" y="105.3">BG25</text>
<text x="140.4" y="106.9">BJ25</text>
<text x="70.5" y="113.3">BG13</text>
<text x="70.5" y="111.7">BG16</text>
<text x="140.4" y="113.3">BG26</text>
<text x="172.9" y="113.3">+VSMBUS_LT</text>
<text x="198.5" y="113.3">+V1.8S</text>
<text x="70.7" y="116.5">BF18</text>
<text x="140.4" y="114.9">BH26</text>
<text x="140.4" y="121.3">BF27</text>
<text x="140.4" y="122.9">BG27</text>
<text x="70.5" y="129.3">BG11</text>
<text x="70.5" y="126.1">BG12</text>
<text x="70.5" y="127.7">BH10</text>
<text x="140.4" y="129.3">BH28</text>
<text x="140.4" y="130.9">BG28</text>
<text x="212.9" y="126.1">+V3.3S</text>
<text x="232.1" y="126.1">+V3.3S</text>
<text x="243.3" y="126.1">+V3.3S</text>
<text x="140.4" y="137.3">BJ29</text>
<text x="174.5" y="134.1">+VSMBUS_LT</text>
<text x="70.5" y="142.1">BH12</text>
<text x="140.4" y="138.9">BG29</text>
<text x="194.9" y="138.9">1</text>
<text x="194.9" y="140.5">2</text>
<text x="194.9" y="142.1">3</text>
<text x="194.9" y="143.7">4</text>
<text x="209.2" y="140.5">7</text>
<text x="209.2" y="138.9">8</text>
<text x="209.2" y="143.7">5</text>
<text x="209.2" y="142.1">6</text>
<text x="132.9" y="150.1">6 OF 13</text>
<text x="64" y="162.9">+V1.8S</text>
<text x="140.9" y="166.1">+V3.3_SMB_LT</text>
<text x="187.3" y="162.9">+V3.3_SMB_LT</text>
<text x="214.5" y="164.5">+V3.3S</text>
<text x="160.1" y="172.5">+V3.3_SMB_LT</text>
<text x="171.3" y="172.5">+V3.3_SMB_LT</text>
<text x="212.9" y="170.9">+V3.3A</text>
<text x="105.7" y="177.3">+VSMBUS_LT</text>
<text x="122.9" y="180.5">1</text>
<text x="122.9" y="182.1">2</text>
<text x="122.9" y="183.7">3</text>
<text x="122.9" y="185.3">4</text>
<text x="137.2" y="183.7">6</text>
<text x="137.2" y="185.3">5</text>
<text x="137.2" y="182.1">7</text>
<text x="137.2" y="180.5">8</text>
</g>
<g font-size="1.4" fill="#f00">
<text x="45.3" y="11.7">[23]</text>
<text x="49.5" y="11.7">USB_DP0</text>
<text x="197.2" y="10.9">USB_OC#_0_1 R57</text>
<text x="45.2" y="13.3">[23]</text>
<text x="45.3" y="16.5">[23]</text>
<text x="49.3" y="13.3">USB_DN0</text>
<text x="49.5" y="16.5">USB_DP1</text>
<text x="197.2" y="12.5">OC1#</text>
<text x="45.2" y="18.1">[23]</text>
<text x="45.2" y="22.9">[21]</text>
<text x="45.3" y="21.3">[21]</text>
<text x="49.3" y="18.1">USB_DN1</text>
<text x="49.3" y="22.9">USB_DN2</text>
<text x="49.5" y="21.3">USB_DP2</text>
<text x="155.3" y="22.7">ULPI_DATA0</text>
<text x="156.5" y="21.3">ULPI_CLK</text>
<text x="165.2" y="21.3">[24]</text>
<text x="165.7" y="22.7">[24]</text>
<text x="197.2" y="18.9">ICLK_USB_TERMN_0</text>
<text x="197.2" y="20.5">ICLK_USB_TERMN_1</text>
<text x="45.2" y="27.7">[22]</text>
<text x="45.3" y="26.1">[22]</text>
<text x="49.3" y="27.7">USB_DN3</text>
<text x="49.5" y="26.1">USB_DP3</text>
<text x="155.3" y="24.3">ULPI_DATA1</text>
<text x="155.3" y="26">ULPI_DATA2</text>
<text x="155.3" y="27.5">ULPI_DATA3</text>
<text x="155.3" y="29.1">ULPI_DATA4</text>
<text x="165.7" y="24.3">[24]</text>
<text x="165.7" y="26">[24]</text>
<text x="165.7" y="27.5">[24]</text>
<text x="165.7" y="29.1">[24]</text>
<text x="53.2" y="31.7">ICLK_USB_TERMN_0</text>
<text x="53.2" y="33.3">ICLK_USB_TERMN_1</text>
<text x="155.3" y="30.7">ULPI_DATA5</text>
<text x="155.3" y="32.3">ULPI_DATA6</text>
<text x="155.3" y="34">ULPI_DATA7</text>
<text x="156.7" y="35.5">ULPI_DIR</text>
<text x="165.2" y="35.5">[24]</text>
<text x="165.7" y="30.7">[24]</text>
<text x="165.7" y="32.3">[24]</text>
<text x="165.7" y="34">[24]</text>
<text x="29" y="38.9">[23]</text>
<text x="33.2" y="38.9">USB_OC#_0_1</text>
<text x="62.8" y="39.7">OC1#</text>
<text x="155.3" y="38.7">ULPI_REFCLK</text>
<text x="155.3" y="40.3">ULPI_RST#</text>
<text x="156.5" y="37.3">ULPI_NXT</text>
<text x="164.7" y="40.3">[24]</text>
<text x="165" y="37.3">[24]</text>
<text x="166.9" y="38.7">[24]</text>
<text x="195.6" y="36.5">LPC_CLKRUN#</text>
<text x="59.6" y="44.5">USB_RCOMP</text>
<text x="156.2" y="42.1">ULPI_STP</text>
<text x="164.7" y="42.1">[24]</text>
<text x="59.6" y="50.9">USB_PLL_MON</text>
<text x="195.6" y="54.1">SMB_ALERT#</text>
<text x="146" y="65.3">GPIO_S0_SC_56</text>
<text x="195.6" y="63.7">SMB_DATA</text>
<text x="195.6" y="62.1">SMB_CLK</text>
<text x="58" y="70.1">USB_HSIC_RCOMP</text>
<text x="146" y="70.1">LVDS_RBIT0</text>
<text x="146" y="71.7">LVDS_RBIT1</text>
<text x="146" y="73.3">LVDS_RBIT2</text>
<text x="146" y="76.5">LVDS_RBIT3</text>
<text x="42.3" y="83.7">[23]</text>
<text x="42.3" y="78.9">[23]</text>
<text x="42.3" y="80.5">[23]</text>
<text x="46.5" y="83.7">USB3_RX0_N</text>
<text x="46.5" y="78.9">USB3_TX0_N</text>
<text x="46.5" y="80.5">USB3_TX0_P</text>
<text x="146" y="78.1">LVDS_RBIT4</text>
<text x="202" y="79.7">GPIO_S0_SC_56</text>
<text x="42.3" y="85.3">[23]</text>
<text x="46.5" y="85.3">USB3_RX0_P</text>
<text x="59.6" y="89.3">USB3_REXT0</text>
<text x="153.7" y="90">I2C_DATA_TOUCH</text>
<text x="168.4" y="90">[25]</text>
<text x="153.7" y="91.5">I2C_CLK_TOUCH</text>
<text x="167.4" y="91.5">[25]</text>
<text x="21" y="101.3">[26,27]</text>
<text x="27.3" y="101.3">LPC_AD0</text>
<text x="17.8" y="107.7">[26,27]</text>
<text x="21" y="102.9">[26,27]</text>
<text x="21" y="106.1">[26,27]</text>
<text x="21" y="104.5">[26,27]</text>
<text x="24" y="107.7">LPC_FRAME#</text>
<text x="27.3" y="102.9">LPC_AD1</text>
<text x="27.3" y="106.1">LPC_AD3</text>
<text x="27.3" y="104.5">LPC_AD2</text>
<text x="19.4" y="112.5">[27]</text>
<text x="20" y="109.2">[26]</text>
<text x="20" y="110.7">[27]</text>
<text x="23.6" y="112.5">LPC_CLKRUN#</text>
<text x="24.2" y="109.2">CLK_SIO_25M</text>
<text x="24.2" y="110.7">CLK_LPC_25M</text>
<text x="58" y="113.3">INT_SERIRQ_R</text>
<text x="16.4" y="114.1">[8]</text>
<text x="19.7" y="114.1">INT_SERIRQ</text>
<text x="59.6" y="116.5">LPC_RCOMP</text>
<text x="56.4" y="127.7">SMB_CLK</text>
<text x="56.4" y="126.1">SMB_DATA</text>
<text x="56.4" y="129.3">SMB_ALERT#</text>
<text x="16.8" y="142.7">[41]</text>
<text x="21" y="142.7">SPKR</text>
<text x="61.2" y="142.1">8254_SPKR</text>
<text x="168.4" y="143.7">SMB_DATA</text>
<text x="168.4" y="142.1">SMB_CLK</text>
<text x="218" y="142.1">SMB_CLK_3P3</text>
<text x="218" y="143.7">SMB_DATA_3P3</text>
<text x="256.1" y="142.7">SMB_CLK_3P3</text>
<text x="267.8" y="142.7">[13,16,27,30]</text>
<text x="256.1" y="144.5">SMB_DATA_3P3</text>
<text x="268.7" y="144.5">[13,16,27,30]</text>
<text x="11.6" y="167.7">LVDS_RBIT0</text>
<text x="11.6" y="170.9">LVDS_RBIT2</text>
<text x="11.6" y="172.5">LVDS_RBIT3</text>
<text x="11.6" y="169.3">LVDS_RBIT1</text>
<text x="11.6" y="174.1">LVDS_RBIT4</text>
<text x="96.4" y="185.3">SMB_DATA</text>
<text x="96.4" y="183.7">SMB_CLK</text>
<text x="187.3" y="184.4">SMB_CLK_3P3_FA</text>
<text x="201.7" y="184.4">[17,18,20,21,41]</text>
<text x="187.3" y="186.1">SMB_DATA_3P3_FA</text>
<text x="202.6" y="186.1">[17,18,20,21,41]</text>
</g>
<g font-size="1.4" fill="#004080">
<text x="76.1" y="11.9">USB_DP0</text>
<text x="126.5" y="11.9">USB3DEV_TXN_0</text>
<text x="126.6" y="10.3">USB3DEV_TXP_0</text>
<text x="76.1" y="13.5">USB_DN0</text>
<text x="76.1" y="16.7">USB_DP1</text>
<text x="125.5" y="16.7">USB3DEV_REXT_0</text>
<text x="126.3" y="15.1">USB3DEV_RXN_0</text>
<text x="126.4" y="13.5">USB3DEV_RXP_0</text>
<text x="76.1" y="18.3">USB_DN1</text>
<text x="76.1" y="23.1">USB_DN2</text>
<text x="76.1" y="21.5">USB_DP2</text>
<text x="126.1" y="23.1">USB_ULPI_DATA0</text>
<text x="127.9" y="21.5">USB_ULPI_CLK</text>
<text x="76.1" y="27.9">USB_DN3</text>
<text x="76.1" y="26.3">USB_DP3</text>
<text x="126.1" y="24.7">USB_ULPI_DATA1</text>
<text x="126.1" y="26.3">USB_ULPI_DATA2</text>
<text x="126.1" y="27.9">USB_ULPI_DATA3</text>
<text x="126.1" y="29.5">USB_ULPI_DATA4</text>
<text x="76.1" y="34.3">ICLK_USB_TERMN_1</text>
<text x="76.1" y="32.7">ICLK_USB_TERMN_0</text>
<text x="126.1" y="31.1">USB_ULPI_DATA5</text>
<text x="126.1" y="32.7">USB_ULPI_DATA6</text>
<text x="126.1" y="34.3">USB_ULPI_DATA7</text>
<text x="128.2" y="35.9">USB_ULPI_DIR</text>
<text x="76.1" y="39.1">USB_OC0#</text>
<text x="76.1" y="40.7">USB_OC1#</text>
<text x="125" y="39.1">USB_ULPI_REFCLK</text>
<text x="127" y="40.7">USB_ULPI_RST#</text>
<text x="127.8" y="37.5">USB_ULPI_NXT</text>
<text x="76.1" y="45.5">USB_RCOMPO</text>
<text x="76.1" y="47.1">USB_RCOMPI</text>
<text x="127.9" y="42.3">USB_ULPI_STP</text>
<text x="76.1" y="51.9">USB_PLL_MON</text>
<text x="127.9" y="51.9">RESERVED_H7</text>
<text x="127.9" y="53.5">RESERVED_H8</text>
<text x="127.9" y="50.3">RESERVED_H5</text>
<text x="127.9" y="48.7">RESERVED_H4</text>
<text x="76.1" y="59.9">USB_HSIC0_STROBE</text>
<text x="76.1" y="58.3">USB_HSIC0_DATA</text>
<text x="127" y="58.3">RESERVED_M10</text>
<text x="127.8" y="56.7">RESERVED_M9</text>
<text x="128" y="59.9">RESERVED_P7</text>
<text x="76.1" y="64.7">USB_HSIC1_DATA</text>
<text x="127.1" y="64.7">GPIO_S0_SC_55</text>
<text x="128" y="61.5">RESERVED_P6</text>
<text x="76.1" y="71.1">USB_HSIC_RCOMP</text>
<text x="76.1" y="66.3">USB_HSIC1_STROBE</text>
<text x="127.1" y="66.3">GPIO_S0_SC_56</text>
<text x="127.1" y="67.9">GPIO_S0_SC_57</text>
<text x="127.1" y="69.5">GPIO_S0_SC_58</text>
<text x="127.1" y="71.1">GPIO_S0_SC_59</text>
<text x="127.1" y="72.7">GPIO_S0_SC_60</text>
<text x="127.1" y="74.3">GPIO_S0_SC_61</text>
<text x="127.1" y="77.5">GPIO_S0_SC_92</text>
<text x="76.1" y="83.9">USB3_RXN0</text>
<text x="76.1" y="79.1">USB3_TXN0</text>
<text x="76.1" y="80.7">USB3_TXP0</text>
<text x="127.1" y="79.1">GPIO_S0_SC_93</text>
<text x="76.1" y="85.5">USB3_RXP0</text>
<text x="76.1" y="90.3">USB3_REXT0</text>
<text x="127.5" y="90.3">SIO_I2C0_DATA</text>
<text x="128.5" y="91.9">SIO_I2C0_CLK</text>
<text x="76.1" y="101.5">ILB_LPC_AD_0</text>
<text x="127.5" y="98.3">SIO_I2C1_DATA</text>
<text x="128.5" y="99.9">SIO_I2C1_CLK</text>
<text x="76.1" y="106.3">ILB_LPC_AD_3</text>
<text x="76.1" y="103.1">ILB_LPC_AD_1</text>
<text x="76.1" y="107.9">ILB_LPC_FRAME#</text>
<text x="76.1" y="104.7">ILB_LPC_AD_2</text>
<text x="127.5" y="106.3">SIO_I2C2_DATA</text>
<text x="128.5" y="107.9">SIO_I2C2_CLK</text>
<text x="76.1" y="109.5">ILB_LPC_CLK_0</text>
<text x="76.1" y="112.7">ILB_LPC_CLKRUN#</text>
<text x="76.1" y="111.1">ILB_LPC_CLK_1</text>
<text x="76.1" y="114.3">ILB_LPC_SERIRQ</text>
<text x="76.1" y="117.5">LPC_RCOMP</text>
<text x="127.5" y="114.3">SIO_I2C3_DATA</text>
<text x="128.5" y="115.9">SIO_I2C3_CLK</text>
<text x="127.5" y="122.3">SIO_I2C4_DATA</text>
<text x="128.5" y="123.9">SIO_I2C4_CLK</text>
<text x="76.1" y="130.3">PCU_SMB_ALERT#</text>
<text x="76.1" y="128.7">PCU_SMB_CLK</text>
<text x="76.1" y="127.1">PCU_SMB_DATA</text>
<text x="127.5" y="130.3">SIO_I2C5_DATA</text>
<text x="128.5" y="131.9">SIO_I2C5_CLK</text>
<text x="76.1" y="143.1">ILB_8254_SPKR</text>
<text x="127.5" y="138.3">SIO_I2C6_DATA</text>
<text x="128.5" y="139.9">SIO_I2C6_CLK</text>
<text x="197.7" y="139.9">GND</text>
<text x="197.7" y="141.5">VREF1 VREF2</text>
<text x="197.7" y="143.1">SCL1</text>
<text x="203.7" y="143.1">SCL2</text>
<text x="205.3" y="139.9">EN</text>
<text x="197.7" y="144.7">SDA1</text>
<text x="203.5" y="144.7">SDA2</text>
<text x="125.7" y="181.5">GND</text>
<text x="125.7" y="183.1">VREF1 VREF2</text>
<text x="125.7" y="184.7">SCL1</text>
<text x="131.7" y="184.7">SCL2</text>
<text x="133.3" y="181.5">EN</text>
<text x="125.7" y="186.3">SDA1</text>
<text x="131.5" y="186.3">SDA2</text>
</g>
<g font-size="1.1">
<text x="30.7" y="1.2">5</text>
<text x="88.9" y="1.2">4</text>
<text x="147.1" y="1.2">3</text>
<text x="205.3" y="1.2">2</text>
<text x="263.5" y="1.2">1</text>
<text x=".4" y="28.2">D</text>
<text x="293" y="28.2">D</text>
<text x=".4" y="79.4">C</text>
<text x="293" y="79.4">C</text>
<text x=".4" y="130.6">B</text>
<text x="293" y="130.6">B</text>
<text x=".4" y="181.8">A</text>
<text x="293" y="181.8">A</text>
<text x="30.7" y="207.6">5</text>
<text x="88.9" y="207.6">4</text>
<text x="147.1" y="207.6">3</text>
<text x="205.3" y="207.6">2</text>
<text x="263.5" y="207.6">1</text>
</g>
</svg>
